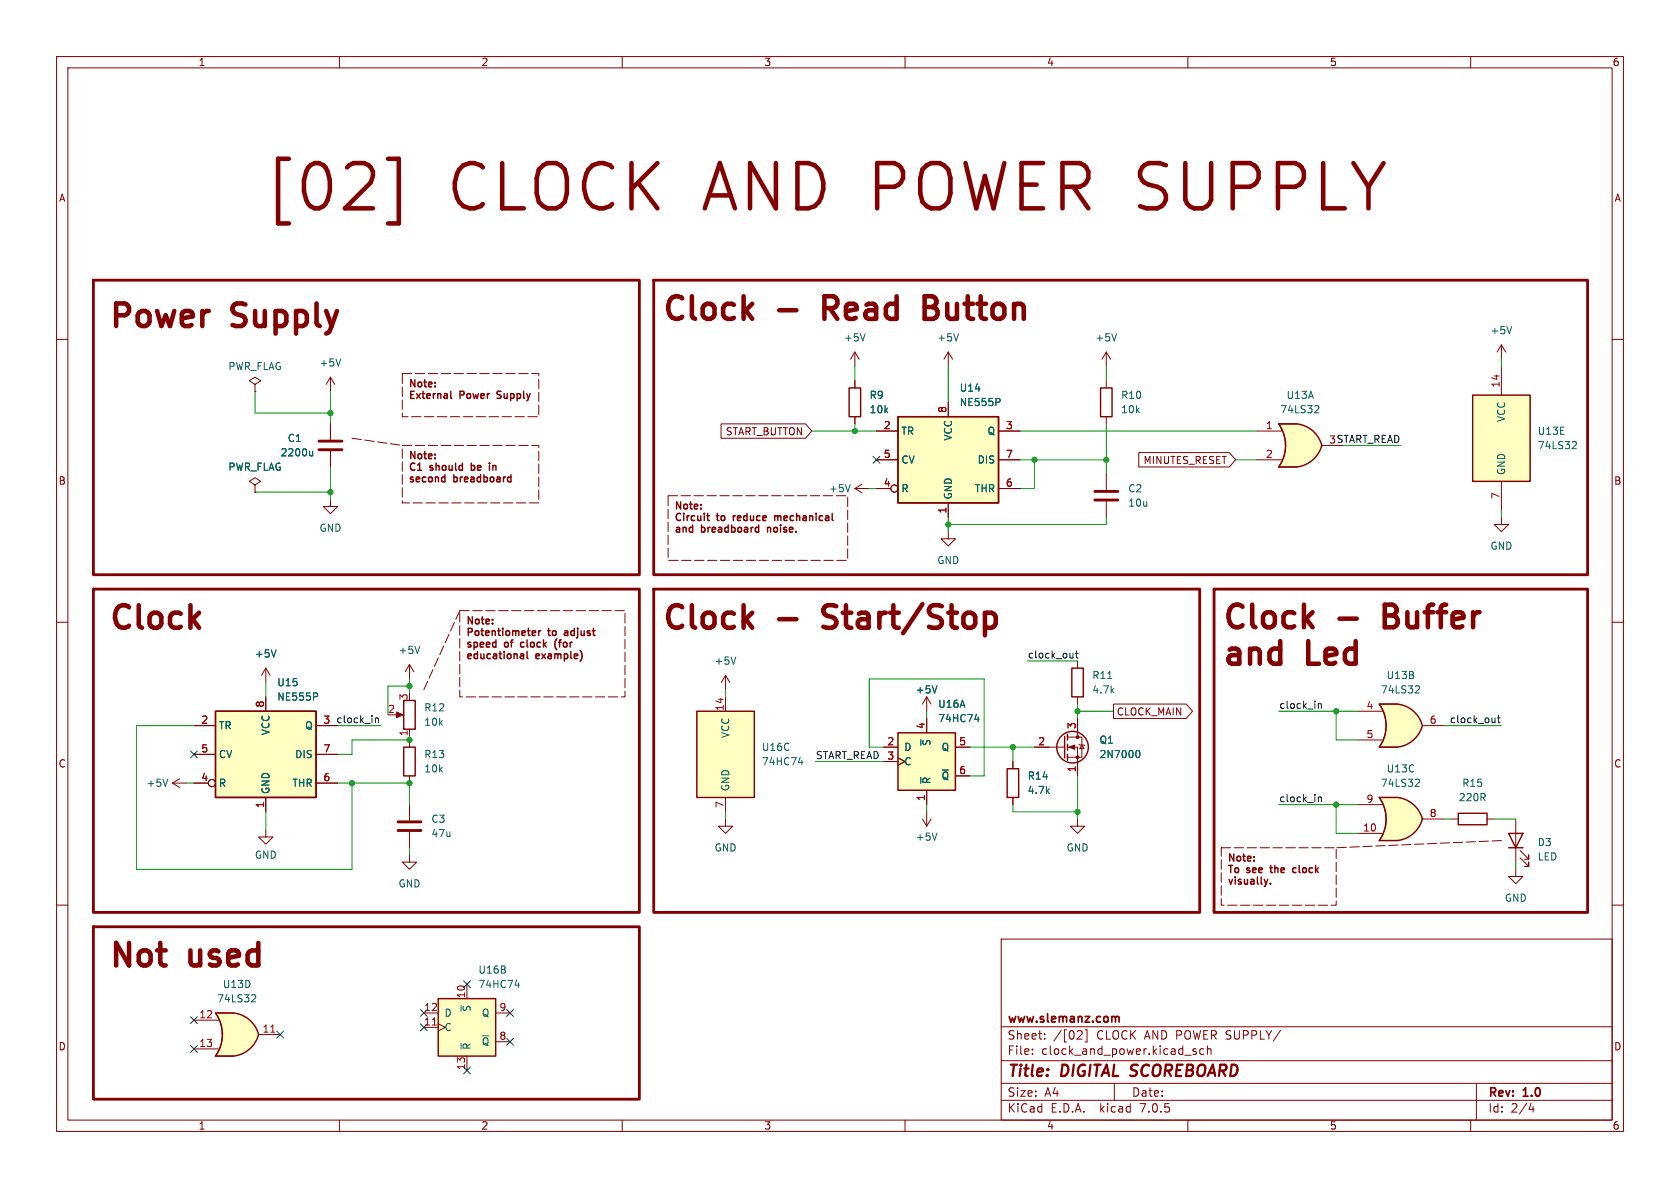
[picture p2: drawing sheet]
<svg xmlns="http://www.w3.org/2000/svg" width="297mm" height="210mm" viewBox="0 0 297 210" stroke-linecap="round" stroke-linejoin="round" font-family="sans-serif">
<g fill="none" stroke="#840000" stroke-width=".18">
<path d="M10 10h277v190h-277zM12 12h273v186h-273zM60 10v2M110 10v2M160 10v2M210 10v2M260 10v2M10 60h2M285 60h2M151.1 67.3v1.3M151.1 73.7v1.2M167.6 62.2l-.7 1.3"/>
<path d="M167.6 62.2v2.6M167.6 62.2l.8 1.3M10 110h2M47 118.1l-.8 1.3M47 118.1v2.6M47 118.1l.8 1.3M72.4 117.5v2.5M72.4 117.5l-.8 1.2M72.4 117.5l.8 1.2M285 110h2M69.8 126.4h1.1M72.4 128.9v1.3"/>
<path d="M72.4 130.8v1.3M72.4 137.2v1.2M10 160h2M47 146.7v1.3h1.3l-1.3 1.2-1.3-1.2h1.3M190.5 144.8v1.3h1.3l-1.3 1.2-1.3-1.2h1.3M268 153.7v1.2h1.2l-1.2 1.3-1.3-1.3h1.3M268 144.8v7.6M268.7 151.6l1.6 1.6v-.8v.8h-.8M268.7 150.4l1.6 1.5v-.8v.8h-.8M285 160h2M177 166h108v32h-108zM60 198v2"/>
<path d="M110 198v2M160 198v2M177 194.5h108M177 191.5h108M177 187.5h108M177 181.5h108M182.5 186.3v.1M182.5 185.5v.1M184.7 183.6v.1M184.7 182.8v.1M190.7 182.2l.5 .1 .1 .3-.9 1.1h.9M191.8 182.1h.4v2.1h-.4"/>
<path d="M197 191.5v3M210 198v2M211.5 185.5l-.4-.1-.2 .2 .1 .2 .5 .2v.3h-.6M212.8 185.5l-.4-.1-.3 .3v.4l.1 .2h.6M213.5 185.5l.2-.1 .3 .1 .1 .9M213.5 184.9v1.5M226.4 182.1l-1.3 2M260 198v2M261 191.5v6.5M270.7 195l-.4 1.1h.9M271 195.6v1"/>
</g>
<path d="M197.1 179.8l.1 .1M197.2 179.9v.8M197.2 179.9l.2-.2 .4 .1v.9" fill="none" stroke="#840000" stroke-width=".3"/>
<path d="M169.5 59l-.5 1.3M48.8 114.9l-.4 1.2M74.2 114.2l-.4 1.3" fill="none" stroke="#006464" stroke-width=".18"/>
<path d="M150.1 68.6h2v5.1h-2zM71.4 132.1h2v5.1h-2zM71.4 123.8h2v5.1h-2zM266.7 147.3h2.5l-1.2 2.6zM266.7 149.9h2.5" fill="none" stroke="#840000" stroke-width=".25"/>
<path d="M70.1 125.9l1.1 .5-1.1 .5z" fill="#840000" stroke="#840000" stroke-width=".18"/>
<path d="M246.4 126.9l5.1 1.4a5.2 5.2 0 0 1-4.5 3.8z" fill="#ffffc2" stroke="#ffffc2" stroke-width=".18"/>
<path d="M243.8 132.1h3.2M243.8 124.5h3.2" fill="none" stroke="#ffffc2" stroke-width=".18"/>
<path d="M243.8 124.5h3.2v7.6h-3.2a6.7 6.7 0 0 0 0-7.6z" fill="#ffffc2"/>
<g fill="#ffffc2" stroke="#ffffc2" stroke-width=".18">
<path d="M247 124.5a5.1 5.1 0 0 1 4.5 3.8l-5 1.3z"/>
<path d="M228.7 77.4l5 1.3a5.2 5.2 0 0 1-4.4 3.9z"/>
</g>
<path d="M247 124.5h-3.2a6.6 6.6 0 0 1 0 7.6h3.2M247 124.5a5.1 5.1 0 0 1 4.5 3.8 5.2 5.2 0 0 1-4.5 3.8" fill="none" stroke="#840000" stroke-width=".25"/>
<path d="M45.1 67.9l1-.6-1-.6-1 .6 1 .6v1.3M45.1 69.2h.1M151.1 62.2l-.7 1.3M151.1 62.2v2.6M151.1 62.2l.8 1.3M240 125.7h4.3M240 130.8h4.3M247 124.5h-3.2a6.6 6.6 0 0 1 0 7.6h3.2M251.5 128.3h3.8" fill="none" stroke="#840000" stroke-width=".18"/>
<path d="M152.9 59l-.4 1.3M250.4 121.2l.4 .1 .1 .3-.7 .9h.7" fill="none" stroke="#006464" stroke-width=".18"/>
<path d="M226.1 74.9h3.1M226.1 82.6h3.1" fill="none" stroke="#ffffc2" stroke-width=".18"/>
<path d="M226.1 74.9h3.1v7.7h-3.1a6.7 6.7 0 0 0 0-7.7z" fill="#ffffc2"/>
<g fill="#ffffc2" stroke="#ffffc2" stroke-width=".18">
<path d="M229.3 74.9a5.1 5.1 0 0 1 4.4 3.8l-5 1.3z"/>
<path d="M246.4 143.4l5.1 1.4a5.2 5.2 0 0 1-4.5 3.8z"/>
</g>
<path d="M226.1 74.9h3.2a5.1 5.1 0 0 1 4.4 3.8 5.2 5.2 0 0 1-4.5 3.9h-3.1a6.6 6.6 0 0 0 0-7.7z" fill="none" stroke="#840000" stroke-width=".25"/>
<path d="M222.2 76.2h4.4M229.2 74.9h-3.1a6.6 6.6 0 0 1 0 7.7h3.1M233.7 78.7h3.8M222.2 81.3h4.4" fill="none" stroke="#840000" stroke-width=".18"/>
<path d="M232.6 71.7l.4 .1 .2 .3-.8 .9h.8" fill="none" stroke="#006464" stroke-width=".18"/>
<path d="M243.8 148.6h3.2M243.8 141h3.2" fill="none" stroke="#ffffc2" stroke-width=".18"/>
<path d="M243.8 141h3.2v7.6h-3.2a6.7 6.7 0 0 0 0-7.6z" fill="#ffffc2"/>
<g fill="#ffffc2" stroke="#ffffc2" stroke-width=".18">
<path d="M247 141a5.1 5.1 0 0 1 4.5 3.8l-5 1.3z"/>
<path d="M77.5 176.5h10.1v10.2h-10.1z"/>
<path d="M40.7 181.5l5 1.4a5.2 5.2 0 0 1-4.4 3.8z"/>
</g>
<path d="M247 141h-3.2a6.6 6.6 0 0 1 0 7.6h3.2M247 141a5.1 5.1 0 0 1 4.5 3.8 5.2 5.2 0 0 1-4.5 3.8M77.5 176.5h10.1v10.2h-10.1z" fill="none" stroke="#840000" stroke-width=".25"/>
<path d="M240 147.3h4.3M240 142.2h4.3M247 141h-3.2a6.6 6.6 0 0 1 0 7.6h3.2M251.5 144.8h3.8M74.9 179.1h2.6M82.5 174v2.5M87.6 179.1h2.6M74.9 181.6h2.6M77.5 181l1.2 .6-1.2 .6M82.5 186.7v2.5M87.6 184.2h2.6" fill="none" stroke="#840000" stroke-width=".18"/>
<path d="M250.4 137.7l.4 .1 .1 .3-.7 .9h.7M91 174.1h.8M91.7 173.7v.9" fill="none" stroke="#006464" stroke-width=".18"/>
<path d="M76.4 181.2h.8" fill="none" stroke="#a90000" stroke-width=".18"/>
<path d="M38.1 179.1h3.2M38.1 186.7h3.2" fill="none" stroke="#ffffc2" stroke-width=".18"/>
<path d="M38.1 179.1h3.2v7.6h-3.2a6.7 6.7 0 0 0 0-7.6z" fill="#ffffc2"/>
<g fill="#ffffc2" stroke="#ffffc2" stroke-width=".18">
<path d="M41.3 179.1a5.1 5.1 0 0 1 4.4 3.8l-5 1.3z"/>
<path d="M38.1 125.7h17.8v15.3h-17.8z"/>
<path d="M158.7 73.7h17.8v15.2h-17.8z"/>
<path d="M123.2 125.7h10.1v15.3h-10.1z"/>
<path d="M158.7 129.5h10.2v10.2h-10.2z"/>
<path d="M260.3 69.9h10.2v15.2h-10.2z"/>
</g>
<g fill="none" stroke="#840000" stroke-width=".25">
<path d="M79.7 69.2v1l.2 .2M158.7 73.7h17.8v15.2h-17.8zM194.6 68.6h2v5.1h-2zM260.3 69.9h10.2v15.2h-10.2zM86.5 81.9v.1M86.5 82.3v.8M124.9 91.2h.5M125.3 92h.1M126.8 90.7v1.1M137 91.2v.8M137.1 91.2l-.1 .1M93.2 115.2v1l.2 .2"/>
<path d="M95.2 111.5v.8M95.6 111.5l-.4 .2M97 111.1v1.1M98.1 113.5v.5l.1 .5M102.6 115l.1 .2M189.5 118.1h2v5.1h-2zM38.1 125.7h17.8v15.3h-17.8zM123.2 125.7h10.1v15.3h-10.1zM158.7 129.5h10.2v10.2h-10.2zM178.1 135.9h2v5.1h-2zM188.2 130.2v3.8M188.7 129.8v1"/>
<path d="M188.7 131.6v1M188.7 133.4v1M224.6 156.2v.1M228.8 153.4l-.3 .2v.4l.3 .2M257.8 143.8h5.1v2h-5.1zM38.1 179.1h3.2a5.1 5.1 0 0 1 4.4 3.8 5.2 5.2 0 0 1-4.4 3.8h-3.2a6.6 6.6 0 0 0 0-7.6z"/>
<circle cx="189.6" cy="132.1" r="2.79"/>
</g>
<g fill="none" stroke="#840000" stroke-width=".18">
<path d="M58.4 66.7l-.7 1.2M58.4 66.7v2.5M58.4 74.9v2.8M58.4 79.8v2.8M58.4 66.7l.8 1.2M127.5 74.9h14.9l1.1 1.3-1.1 1.3h-14.9zM151.1 67.3v1.3M151.1 73.7v1.2M154.9 76.2h3.8M167.6 71.1v2.6M176.5 76.2h3.8M195.6 62.2v2.6"/>
<path d="M195.6 67.3v1.3M195.6 73.7v1.2M195.6 62.2l-.8 1.3M195.6 62.2l.7 1.3M265.4 61l-.7 1.2M265.4 61v2.5M265.4 64.8v5.1M265.4 61l.8 1.2M45.1 85.7l1-.6-1-.6-1 .6 1 .6v1.3M45.1 87h.1M58.4 88.3v1.2h1.3l-1.3 1.3-1.3-1.3h1.3M151.1 86.4l1.3 .7"/>
<path d="M151.1 86.4h2.6M152.4 85.6l-1.3 .8M154.9 86.4h2.6M154.9 81.3h3.8M167.6 94v1.3h1.3l-1.3 1.2-1.2-1.2h1.2M167.6 88.9v2.5M176.5 86.4h3.8M176.5 81.3h3.8M195.6 83.8v2.8M195.6 88.6v2.8M201.3 80h16l1.1 1.3-1.1 1.3h-16zM265.4 91.4v1.3h1.3l-1.3 1.3-1.2-1.3h1.2"/>
<path d="M265.4 85.1v5.1M128.3 119.4v2.5M128.3 119.4l-.8 1.3M128.3 119.4l.7 1.3M190.5 116.8v1.3M30.5 138.4l1.2 .8M30.5 138.4h2.5M31.7 137.7l-1.2 .7M34.3 138.4h2.5M34.3 128.3h3.8M34.3 133.4h3.8M47 123.2v2.5"/>
<path d="M55.9 138.4h3.8M55.9 128.3h3.8M55.9 133.4h3.8M128.3 123.2v2.5M156.2 132.1h2.5M156.2 134.6h2.5M158.7 134l1.3 .6-1.3 .7M163.8 123.2l-.7 1.3M163.8 123.2v2.5M163.8 127v2.5M163.8 139.7v2.5M163.8 123.2l.8 1.3"/>
<path d="M168.9 132.1h2.5M168.9 137.2h2.5M179.1 134.6v1.3M182.9 132.1h5.3M188.7 132.1h1.8v5.1M188.7 130.3h2.6v3.6h-2.6M190.5 123.2v1.3M190.5 127v3.3M190.8 131.6l.1 .1h.7l.2 .1M191.3 131.7l.3 .6h-.7zM196.8 124.5h12.9l1.1 1.2-1.1 1.3h-12.9zM47 141v2.5"/>
<path d="M72.4 151.1v1.3h1.3l-1.3 1.3-1.3-1.3h1.3M72.4 142.2v2.8M72.4 147.1v2.8M128.3 144.8v1.3h1.2l-1.2 1.2-1.3-1.2h1.3M128.3 141v2.5M163.1 144.8l.7 1.3M163.8 143.5v2.6M164.6 144.8l-.8 1.3M179.1 141v1.2M256.5 144.8h1.3M262.9 144.8h1.3M41.3 179.1h-3.2a6.6 6.6 0 0 1 0 7.6h3.2"/>
<path d="M34.3 180.3h4.3M34.3 185.4h4.3M45.7 182.9h3.8"/>
<circle cx="158.1" cy="86.4" r=".63"/>
<circle cx="37.5" cy="138.4" r=".63"/>
</g>
<path d="M47.9 182.5h.7" fill="none" stroke="#a90000" stroke-width=".18"/>
<g fill="none" stroke="#006464" stroke-width=".18">
<path d="M197.4 59l-.4 1.3M267.2 57.7l-.4 1.3M55.3 79.7v.9M60.2 63.4l-.4 1.3M176.7 70.5l.1 .2-.1 .3M278.1 78l.5 .1 .1 .3-.8 .9h.8M55.3 80.5l-.4 .1M150.3 85.7l-.4 1.2M48.8 114.9l-.4 1.2M130.1 116.1l-.4 1.3M29.7 137.7l-.5 1.3M56 122.6l.2 .1-.2 .4"/>
<path d="M141.2 134.8h.7M141.8 134.4v.8M165.6 121.2l-.4 1.3M172.3 127.2h.8M172.9 126.7v.9M201 132.7h.1a.68 .68 0 0 1 .4 .6 .68 .68 0 0 1-.4 .6h-.1M165.6 147.3l-.4 1.2M44.7 175.8l.4 .1 .1 .3-.8 .9h.8"/>
</g>
<g fill="#840000" stroke="#840000" stroke-width=".18">
<path d="M189 132.1l1-.4v.8z"/>
<circle cx="190.5" cy="133.9" r=".25"/>
<circle cx="190.5" cy="130.3" r=".25"/>
</g>
<path d="M56.4 79.5h4.1M56.4 78h4.1M193.5 88.4h4.1M193.5 86.9h4.1M70.4 146.8h4M70.4 145.3h4" fill="none" stroke="#840000" stroke-width=".51"/>
<path d="M189.7 115.5v.8M189.7 116.2l-.1 .1M190.1 115.5h.5M190.3 115.1v1l.3 .2M66.4 126.9v.9M66.4 127l.1-.1 .3 .1 .1 .8M233.1 124.4v.8M233.1 124.5l.1-.1h.3l.1 .8M264.7 126.9h.5M264.9 126.5v1.1l.3 .2M233.1 140.9v.8M233.1 141l.1-.1h.3l.1 .8" fill="none" stroke="#0f0f0f" stroke-width=".18"/>
<path d="M68.6 28.1h1.9v11.4h-1.9M163.5 54.3h1.3M164.8 52.4h-1.3v4h1.5M174.5 108.3h.8l.5 .4 .2 .4v1.1l-.2 .4-.5 .4h-.8" fill="none" stroke="#840000" stroke-width=".8"/>
<path d="M62.2 77.5l8.9 1.2M71.1 78.7h24.1v10.2h-24.1zM71.1 66h24.1v7.7h-24.1zM118.1 87.6h31.8v11.5h-31.8zM81.3 108h29.2v15.2h-29.2zM81.3 108l-6.4 13.9M215.9 149.9h20.3v10.1h-20.3zM265.4 148.6l-29.2 1.3" fill="none" stroke="#840000" stroke-width=".18" stroke-dasharray="1.7 .6"/>
<path d="M16.5 49.5h96.5v52.1h-96.5zM115.6 49.5h165.1v52.1h-165.1zM16.5 104.1h96.5v57.2h-96.5zM115.6 104.1h96.5v57.2h-96.5zM214.6 104.1h66.1v57.2h-66.1zM16.5 163.8h96.5v30.5h-96.5z" fill="none" stroke="#840000" stroke-width=".5"/>
<g fill="none" stroke="#009600" stroke-width=".18">
<path d="M45.1 69.2v3.8h13.3M58.4 69.2v5.7M143.5 76.2h11.4M151.1 64.8v2.5M151.1 74.9v1.3M167.6 64.8v6.3M180.3 76.2h41.9M195.6 64.8v2.5M195.6 74.9v8.9M237.5 78.7h10.1M265.4 63.5v1.3M45.1 87h13.3"/>
<path d="M58.4 82.6v5.7M153.7 86.4h1.2M167.6 91.4v2.6M180.3 81.3h15.3M182.9 81.3v5.1h-2.6M195.6 91.4v1.3h-28M218.4 81.3h3.8M265.4 90.2v1.2M181.6 116.8h8.9M33 138.4h1.3M34.3 128.3h-10.2v25.4h38.1v-15.3M47 120.7v2.5"/>
<path d="M59.7 138.4h12.7v3.8M59.7 128.3h7.6M72.4 130.2v.6h-10.2v2.6h-2.5M72.4 120v2.6M72.4 121.3h-3.8v5.1M128.3 121.9v1.3M144.1 134.6h12.1M156.2 132.1h-2.5v-12.1h20.3v17.2h-2.6M163.8 125.7v1.3M171.4 132.1h11.5M179.1 132.1v2.5M190.5 125.7h6.3"/>
<path d="M190.5 124.5v2.5M190.5 137.2v7.6M226.1 125.7h13.9M236.2 125.7v5.1h3.8M255.3 128.3h10.1M47 143.5v3.2M72.4 149.9v1.2M128.3 143.5v1.3M163.8 142.2v1.3M179.1 142.2v1.3h11.4M226.1 142.2h13.9M236.2 142.2v5.1h3.8"/>
<path d="M255.3 144.8h1.2M264.2 144.8h3.8M268 152.4v1.3"/>
</g>
<g fill="none" stroke="#000084" stroke-width=".18">
<path d="M154.3 80.7l1.2 1.2M155.5 80.7l-1.2 1.2M33.7 132.7l1.2 1.3M34.9 132.7l-1.2 1.3M33.7 179.7l1.2 1.2M34.9 179.7l-1.2 1.2M74.3 178.5l1.2 1.2M75.5 178.5l-1.2 1.2M81.9 173.4l1.3 1.2M83.2 173.4l-1.3 1.2M89.6 178.5l1.2 1.2M90.8 178.5l-1.2 1.2"/>
<path d="M33.7 184.8l1.2 1.2M34.9 184.8l-1.2 1.2M48.9 182.3l1.2 1.2M50.1 182.3l-1.2 1.2M74.3 181l1.2 1.2M75.5 181l-1.2 1.2M81.9 188.6l1.3 1.2M83.2 188.6l-1.3 1.2M89.6 183.5l1.2 1.3M90.8 183.5l-1.2 1.3"/>
</g>
<g fill="#009600" stroke="#009600" stroke-width=".18">
<circle cx="72.4" cy="130.8" r=".46"/>
<circle cx="62.2" cy="138.4" r=".46"/>
<circle cx="72.4" cy="138.4" r=".46"/>
<circle cx="236.2" cy="125.7" r=".46"/>
<circle cx="236.2" cy="142.2" r=".46"/>
<circle cx="72.4" cy="121.3" r=".46"/>
<circle cx="190.5" cy="143.5" r=".46"/>
<circle cx="179.1" cy="132.1" r=".46"/>
<circle cx="190.5" cy="125.7" r=".46"/>
<circle cx="151.1" cy="76.2" r=".46"/>
<circle cx="58.4" cy="87" r=".46"/>
<circle cx="167.6" cy="92.7" r=".46"/>
<circle cx="58.4" cy="73" r=".46"/>
<circle cx="182.9" cy="81.3" r=".46"/>
<circle cx="195.6" cy="81.3" r=".46"/>
</g>
<g font-size="11.1" fill="#840000">
<text x="46.4" y="37.9">[02]</text>
<text x="78.8" y="37.9">CLOCK AND POWER SUPPLY</text>
</g>
<g font-size="5.6" fill="#840000">
<text x="19" y="58.2">Power</text>
<text x="41" y="58.2">Supply</text>
<text x="116.8" y="56.9">Clock</text>
<text x="137.5" y="56.9">-</text>
<text x="146.7" y="56.9">Read</text>
<text x="165.6" y="56.9">Button</text>
<text x="19" y="111.5">Clock</text>
<text x="116.8" y="111.5">Clock</text>
<text x="137.5" y="111.5">-</text>
<text x="146.7" y="111.5">Start/Stop</text>
<text x="215.9" y="111.4">Clock</text>
<text x="236.5" y="111.4">-</text>
<text x="245.7" y="111.4">Buffer</text>
<text x="215.9" y="117.9">and</text>
<text x="231" y="117.9">Led</text>
<text x="19" y="171.2">Not</text>
<text x="33.4" y="171.2">used</text>
</g>
<g font-size="2.8" fill="#840000">
<text x="178" y="190.8">Title:</text>
<text x="187.5" y="190.8">DIGITAL SCOREBOARD</text>
</g>
<g font-size="2.1" fill="#840000">
<text x="178" y="183.9">Sheet:</text>
<text x="178" y="181.1">www.slemanz.com</text>
<text x="186.2" y="183.9">/[02]</text>
<text x="193.8" y="183.9">CLOCK AND POWER SUPPLY/</text>
<text x="178" y="186.6">File:</text>
<text x="184" y="186.6">clock_and_power.kicad_sch</text>
<text x="178" y="196.8">KiCad</text>
<text x="178" y="194">Size:</text>
<text x="184.6" y="194">A4</text>
<text x="185.7" y="196.8">E.D.A.</text>
<text x="194.4" y="196.8">kicad</text>
<text x="200" y="194">Date:</text>
<text x="201.5" y="196.8">7.0.5</text>
<text x="263" y="194.2">Rev:</text>
<text x="263" y="196.8">Id:</text>
<text x="267" y="196.8">2/4</text>
<text x="269.2" y="194.2">1.0</text>
</g>
<g font-size="1.8" fill="#840000">
<text x="35" y="11.8">1</text>
<text x="85" y="11.8">2</text>
<text x="135" y="11.8">3</text>
<text x="185" y="11.8">4</text>
<text x="235" y="11.8">5</text>
<text x="285" y="11.8">6</text>
<text x="10.4" y="35.8">A</text>
<text x="285.4" y="35.8">A</text>
<text x="72.1" y="69">Note:</text>
<text x="72.1" y="71">External</text>
<text x="81.2" y="71">Power</text>
<text x="88.2" y="71">Supply</text>
<text x="128.3" y="77.1">START_BUTTON</text>
<text x="72.1" y="81.7">Note:</text>
<text x="72.1" y="83.7">C1</text>
<text x="76" y="83.7">should</text>
<text x="83.6" y="83.7">be</text>
<text x="87.2" y="83.7">in</text>
<text x="202.1" y="82.2">MINUTES_RESET</text>
<text x="10.3" y="85.8">B</text>
<text x="72.1" y="85.8">second</text>
<text x="80.1" y="85.8">breadboard</text>
<text x="285.3" y="85.8">B</text>
<text x="119.1" y="90.6">Note:</text>
<text x="119.1" y="92.6">Circuit</text>
<text x="119.1" y="94.7">and</text>
<text x="123.9" y="94.7">breadboard</text>
<text x="126.7" y="92.6">to</text>
<text x="129.9" y="92.6">reduce</text>
<text x="136" y="94.7">noise.</text>
<text x="137.6" y="92.6">mechanical</text>
<text x="82.3" y="110.9">Note:</text>
<text x="82.3" y="112.9">Potentiometer</text>
<text x="96.9" y="112.9">to</text>
<text x="100.1" y="112.9">adjust</text>
<text x="82.3" y="115">speed</text>
<text x="82.3" y="117">educational</text>
<text x="89.2" y="115">of</text>
<text x="92.4" y="115">clock</text>
<text x="94.7" y="117">example)</text>
<text x="98.8" y="115">(for</text>
<text x="197.3" y="126.6">CLOCK_MAIN</text>
<text x="10.3" y="135.8">C</text>
<text x="285.3" y="135.8">C</text>
<text x="216.9" y="152.8">Note:</text>
<text x="216.9" y="154.8">To</text>
<text x="220.4" y="154.8">see</text>
<text x="224.9" y="154.8">the</text>
<text x="229.3" y="154.8">clock</text>
<text x="216.9" y="156.9">visually.</text>
<text x="10.3" y="185.8">D</text>
<text x="285.3" y="185.8">D</text>
<text x="35" y="199.8">1</text>
<text x="85" y="199.8">2</text>
<text x="135" y="199.8">3</text>
<text x="185" y="199.8">4</text>
<text x="235" y="199.8">5</text>
<text x="285" y="199.8">6</text>
</g>
<g font-size="1.8" fill="#006464">
<text x="263.4" y="59.2">+5V</text>
<text x="40.3" y="65.6">PWR_FLAG</text>
<text x="56.4" y="65">+5V</text>
<text x="149.1" y="60.5">+5V</text>
<text x="165.6" y="60.5">+5V</text>
<text x="193.6" y="60.5">+5V</text>
<text x="153.7" y="70.7">R9</text>
<text x="169.6" y="69.4">U14</text>
<text x="169.6" y="71.9">NE555P</text>
<text x="198.1" y="70.7">R10</text>
<text x="227.4" y="70.7">U13A</text>
<text x="153.7" y="73.2">10k</text>
<text x="159.3" y="77">TR</text>
<text x="168.5" y="77.9" transform="rotate(-90 168.5 77.9)">VCC</text>
<text x="174.6" y="77">Q</text>
<text x="198.1" y="73.2">10k</text>
<text x="226.3" y="73.2">74LS32</text>
<text x="266.3" y="74.6" transform="rotate(-90 266.3 74.6)">VCC</text>
<text x="271.8" y="77">U13E</text>
<text x="40.3" y="83.4">PWR_FLAG</text>
<text x="49.5" y="80.8">2200u</text>
<text x="50.8" y="78.3">C1</text>
<text x="159.3" y="82.1">CV</text>
<text x="172.8" y="82.1">DIS</text>
<text x="271.8" y="79.6">74LS32</text>
<text x="146.5" y="87.2">+5V</text>
<text x="159.3" y="87.2">R</text>
<text x="168.5" y="88.4" transform="rotate(-90 168.5 88.4)">GND</text>
<text x="172.3" y="87.2">THR</text>
<text x="199.4" y="87.2">C2</text>
<text x="199.4" y="89.7">10u</text>
<text x="266.3" y="84.1" transform="rotate(-90 266.3 84.1)">GND</text>
<text x="56.4" y="94.2">GND</text>
<text x="165.6" y="99.9">GND</text>
<text x="263.4" y="97.3">GND</text>
<text x="45" y="116.4">+5V</text>
<text x="70.4" y="115.8">+5V</text>
<text x="126.3" y="117.7">+5V</text>
<text x="49" y="121.5">U15</text>
<text x="49" y="124">NE555P</text>
<text x="74.9" y="125.9">R12</text>
<text x="161.8" y="122.7">+5V</text>
<text x="165.8" y="125.3">U16A</text>
<text x="193" y="120.2">R11</text>
<text x="193" y="122.7">4.7k</text>
<text x="244" y="122.7">74LS32</text>
<text x="245.1" y="120.2">U13B</text>
<text x="38.6" y="129.1">TR</text>
<text x="47.8" y="130" transform="rotate(-90 47.8 130)">VCC</text>
<text x="53.9" y="129.1">Q</text>
<text x="74.9" y="128.5">10k</text>
<text x="129.1" y="130.5" transform="rotate(-90 129.1 130.5)">VCC</text>
<text x="164.7" y="131.9" transform="rotate(-90 164.7 131.9)">~{S}</text>
<text x="165.8" y="127.8">74HC74</text>
<text x="194.3" y="131.6">Q1</text>
<text x="38.6" y="134.2">CV</text>
<text x="52.2" y="134.2">DIS</text>
<text x="74.9" y="134.2">R13</text>
<text x="74.9" y="136.7">10k</text>
<text x="134.6" y="132.9">U16C</text>
<text x="134.6" y="135.4">74HC74</text>
<text x="159.8" y="132.9">D</text>
<text x="159.8" y="135.4">C</text>
<text x="166.4" y="132.9">Q</text>
<text x="166.4" y="138">~{Q}</text>
<text x="181.6" y="138">R14</text>
<text x="194.3" y="134.2">2N7000</text>
<text x="245.1" y="136.7">U13C</text>
<text x="25.8" y="139.3">+5V</text>
<text x="38.6" y="139.3">R</text>
<text x="47.8" y="140.5" transform="rotate(-90 47.8 140.5)">GND</text>
<text x="51.7" y="139.3">THR</text>
<text x="129.1" y="140" transform="rotate(-90 129.1 140)">GND</text>
<text x="164.7" y="138.7" transform="rotate(-90 164.7 138.7)">~{R}</text>
<text x="181.6" y="140.5">4.7k</text>
<text x="244" y="139.3">74LS32</text>
<text x="257.8" y="141.8">220R</text>
<text x="258.4" y="139.3">R15</text>
<text x="76.2" y="145.6">C3</text>
<text x="76.2" y="148.1">47u</text>
<text x="161.8" y="148.8">+5V</text>
<text x="271.8" y="149.7">D3</text>
<text x="45" y="152">GND</text>
<text x="126.3" y="150.7">GND</text>
<text x="188.5" y="150.7">GND</text>
<text x="271.8" y="152.3">LED</text>
<text x="70.4" y="157">GND</text>
<text x="266" y="159.6">GND</text>
<text x="84.5" y="172.3">U16B</text>
<text x="38.3" y="177.4">74LS32</text>
<text x="39.3" y="174.8">U13D</text>
<text x="78.5" y="179.9">D</text>
<text x="83.4" y="178.9" transform="rotate(-90 83.4 178.9)">~{S}</text>
<text x="84.5" y="174.8">74HC74</text>
<text x="85.2" y="179.9">Q</text>
<text x="78.5" y="182.4">C</text>
<text x="83.4" y="185.7" transform="rotate(-90 83.4 185.7)">~{R}</text>
<text x="85.2" y="185">~{Q}</text>
</g>
<g font-size="1.8" fill="#a90000">
<text x="265.2" y="68.6" transform="rotate(-90 265.2 68.6)">14</text>
<text x="156.2" y="75.9">2</text>
<text x="167.4" y="73.1" transform="rotate(-90 167.4 73.1)">8</text>
<text x="177.8" y="75.9">3</text>
<text x="223.7" y="75.9">1</text>
<text x="156.2" y="81">5</text>
<text x="177.8" y="81">7</text>
<text x="223.7" y="81">2</text>
<text x="156.2" y="86.1">4</text>
<text x="177.8" y="86.1">6</text>
<text x="265.2" y="88.3" transform="rotate(-90 265.2 88.3)">7</text>
<text x="167.4" y="90.8" transform="rotate(-90 167.4 90.8)">1</text>
<text x="46.7" y="125.1" transform="rotate(-90 46.7 125.1)">8</text>
<text x="72.1" y="123.9" transform="rotate(-90 72.1 123.9)">3</text>
<text x="128" y="125.7" transform="rotate(-90 128 125.7)">14</text>
<text x="241.5" y="125.5">4</text>
<text x="35.5" y="128">2</text>
<text x="57.1" y="128">3</text>
<text x="68.5" y="126.1">2</text>
<text x="72.1" y="130.2" transform="rotate(-90 72.1 130.2)">1</text>
<text x="156.8" y="131.8">2</text>
<text x="163.6" y="128.9" transform="rotate(-90 163.6 128.9)">4</text>
<text x="169.5" y="131.8">5</text>
<text x="183.5" y="131.8">2</text>
<text x="190.2" y="128.9" transform="rotate(-90 190.2 128.9)">3</text>
<text x="241.5" y="130.6">5</text>
<text x="252.7" y="128">6</text>
<text x="35.5" y="133.1">5</text>
<text x="57.1" y="133.1">7</text>
<text x="156.8" y="134.4">3</text>
<text x="169.5" y="136.9">6</text>
<text x="190.2" y="136.6" transform="rotate(-90 190.2 136.6)">1</text>
<text x="35.5" y="138.2">4</text>
<text x="46.7" y="142.9" transform="rotate(-90 46.7 142.9)">1</text>
<text x="57.1" y="138.2">6</text>
<text x="128" y="142.9" transform="rotate(-90 128 142.9)">7</text>
<text x="163.6" y="141.6" transform="rotate(-90 163.6 141.6)">1</text>
<text x="241.5" y="142">9</text>
<text x="240.9" y="147.1">10</text>
<text x="252.7" y="144.5">8</text>
<text x="74.9" y="178.8">12</text>
<text x="82.3" y="176.5" transform="rotate(-90 82.3 176.5)">10</text>
<text x="88.2" y="178.8">9</text>
<text x="35.2" y="180.1">12</text>
<text x="35.2" y="185.2">13</text>
<text x="46.4" y="182.6">11</text>
<text x="74.9" y="181.4">11</text>
<text x="88.2" y="183.9">8</text>
<text x="82.3" y="189.2" transform="rotate(-90 82.3 189.2)">13</text>
</g>
<g font-size="1.8" fill="#0f0f0f">
<text x="234.9" y="78.5">3 START_READ</text>
<text x="181.6" y="116.5">clock_out</text>
<text x="226.1" y="125.4">clock_in</text>
<text x="59.4" y="127.9">clock_in</text>
<text x="256.3" y="127.9">clock_out</text>
<text x="144.1" y="134.3">START_READ 3</text>
<text x="226.1" y="141.9">clock_in</text>
</g>
</svg>
